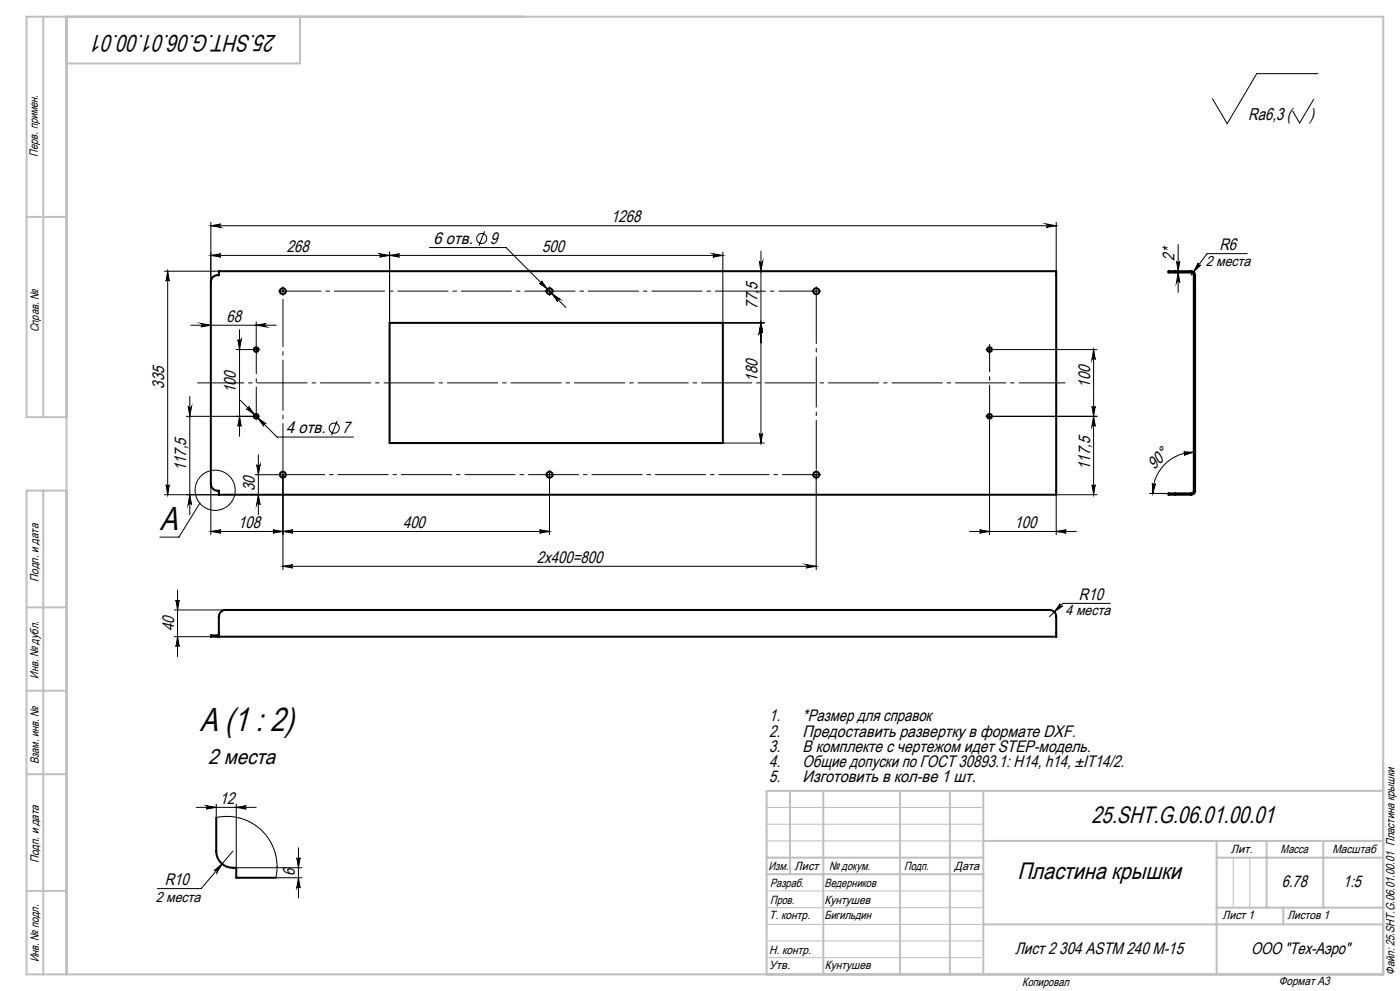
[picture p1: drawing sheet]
<svg xmlns="http://www.w3.org/2000/svg" width="420mm" height="297mm" viewBox="0 0 420 297" stroke-linecap="round" stroke-linejoin="round" font-family="sans-serif">
<g fill="none" stroke="#000" stroke-width=".6">
<path d="M63.9 83l.6-.4 1.2-.1v-1.2h251.2v67h-251.2v-1.2a2.12 2.12 0 0 1-2.4-2v-60.6zM116.9 96.8h100v36h-100zM358.1 82.5v64.6M358.1 82.5l-.1-.5-.5-.3h-6.9v-.4h6.7a1.2 1.2 0 0 1 1.2 1.2M358.1 82.5h.4M358.5 82.5v64.6M358.1 147.1l-.3 .6-.5 .2h-6.7v.4h6.7a1.2 1.2 0 0 0 1.2-1.2M358.1 147.1h.4M65.7 190.4h-2.4v.4h253.6v-6a2.05 2.05 0 0 0-2-2h-247.2a2.05 2.05 0 0 0-2 2v6M64.9 245v10.1a5.1 5.1 0 0 0 6 5v3h11.8"/>
<circle cx="84.9" cy="87.3" r=".89"/>
<circle cx="164.9" cy="87.3" r=".89"/>
<circle cx="244.9" cy="87.3" r=".89"/>
<circle cx="76.9" cy="104.8" r=".7"/>
<circle cx="296.9" cy="104.8" r=".71"/>
<circle cx="76.9" cy="124.8" r=".7"/>
<circle cx="296.9" cy="124.8" r=".71"/>
<circle cx="84.9" cy="142.3" r=".89"/>
<circle cx="164.9" cy="142.3" r=".89"/>
<circle cx="244.9" cy="142.3" r=".89"/>
</g>
<g fill="none" stroke="#000" stroke-width=".3">
<path d="M394.1 29.7l-4.2 7.2-2.1-3.6M395.4 22.1h-18.4l-8.8 15-4.5-7.5M63.3 67.7l3-.6a.51 .51 0 0 0-.5 .5 .51 .51 0 0 0 .5 .6zM63.3 76.5l3-.4a.49 .49 0 0 0-.5 .4 .49 .49 0 0 0 .5 .5zM63.3 66.6v17.9M63.3 67.7h253.6M63.3 76.5h153.6M113.9 76.1l3 .4-3 .5a.49 .49 0 0 0 .4-.5 .49 .49 0 0 0-.4-.4zM116.9 76.5l3-.4a.49 .49 0 0 0-.5 .4 .49 .49 0 0 0 .5 .5zM116.9 75.6v21.2M128.8 74.2h23l18 17.9M145.4 69.3l-1.7 4.4"/>
<path d="M213.9 76.1l3 .4-3 .5a.49 .49 0 0 0 .5-.5 .49 .49 0 0 0-.5-.4zM216.9 75.6v21.2h12.4M227.8 78.3a.51 .51 0 0 0 .5 .4 .51 .51 0 0 0 .5-.4l-.5 3zM228.3 75.3v57.5M313.9 67.1l3 .6-3 .5a.51 .51 0 0 0 .4-.6 .51 .51 0 0 0-.4-.5zM316.9 66.6v14.7M353 78.3a.49 .49 0 0 0 .4 .4 .49 .49 0 0 0 .5-.4l-.5 3zM353.4 73.3v14.4M359.4 78.8a.51 .51 0 0 0 .2 .7 .51 .51 0 0 0 .7-.1l-2.2 2.1zM374.2 76h-12.1l-4.8 6.5M49.3 81.3h16.4M50.3 81.3l.5 3a.49 .49 0 0 0-.5-.5 .49 .49 0 0 0-.5 .5z"/>
<path d="M50.3 81.3v67M57.3 97.5h25.6M60.3 96.9l3 .6-3 .5a.51 .51 0 0 0 .5-.5 .51 .51 0 0 0-.5-.6zM71.9 98.8v32M76.9 97.5l3-.6a.51 .51 0 0 0-.5 .6 .51 .51 0 0 0 .5 .5zM76.9 96.4v7.2M84.3 87.3h1.1M84.9 86.8v1M161.7 84.9a.5 .5 0 0 0 .7 0 .5 .5 0 0 0 .1-.7l1.7 2.4zM164.4 87.3h1M164.9 86.8v1M165.5 87.9l2.5 1.8a.5 .5 0 0 0-.7 0 .5 .5 0 0 0 0 .7z"/>
<path d="M228.3 96.8l.5 3a.49 .49 0 0 0-.5-.5 .49 .49 0 0 0-.5 .5zM228.3 96.8l.5 3a.51 .51 0 0 0-.5-.5 .51 .51 0 0 0-.5 .5zM244.4 87.3h1M244.9 86.8v1M353.4 81.7l.5 3a.49 .49 0 0 0-.5-.5 .49 .49 0 0 0-.4 .5zM56.9 118.8v35.5M70.8 104.8h4.9M71.4 101.8a.49 .49 0 0 0 .5 .4 .49 .49 0 0 0 .5-.4l-.5 3zM76.4 104.8h1M76.9 104.3v1M296.4 104.8h1M296.9 104.3v1"/>
<path d="M298.1 104.8h31M328.1 104.8l.5 3a.49 .49 0 0 0-.5-.5 .49 .49 0 0 0-.5 .5zM328.1 104.8v43.5M56 124.8h19.7M56.4 121.8a.51 .51 0 0 0 .6 .4 .51 .51 0 0 0 .5-.4l-.6 3zM71.9 124.8l.5 3a.49 .49 0 0 0-.5-.5 .49 .49 0 0 0-.5 .5zM72.1 120l11 11h22.9M73.9 122.5a.5 .5 0 0 0 .7 0 .5 .5 0 0 0 0-.7l1.8 2.5zM76.4 124.8h1M76.9 124.3v1M77 139.3a.51 .51 0 0 0 .5 .4 .51 .51 0 0 0 .5-.4l-.5 3zM77.4 125.3l2.4 1.7a.5 .5 0 0 0-.7 0 .5 .5 0 0 0 0 .7z"/>
<path d="M77.5 136.3v18M101.1 126.1l-1.7 4.4M216.9 132.8h12.4M227.8 129.8a.49 .49 0 0 0 .5 .4 .49 .49 0 0 0 .5-.4l-.5 3zM296.4 124.8h1M296.9 124.3v1M296.9 126v34.3M298.1 124.8h31M327.6 121.8a.49 .49 0 0 0 .5 .4 .49 .49 0 0 0 .5-.4l-.5 3zM328.1 124.8l.5 3a.49 .49 0 0 0-.5-.5 .49 .49 0 0 0-.5 .5zM355.1 135.4l3 .1-2.9 .9a.5 .5 0 0 0 .4-.5 .5 .5 0 0 0-.5-.5zM358.1 135.5a12.3 12.3 0 0 0-12.3 12.4"/>
<path d="M49.3 148.3h16.4M49.8 145.3a.49 .49 0 0 0 .5 .4 .49 .49 0 0 0 .5-.4l-.5 3zM56.9 148.3l.6 3a.51 .51 0 0 0-.5-.5 .51 .51 0 0 0-.6 .5zM59.9 150.8l-6.2 10.2h-5.8M63.3 159.3l3-.5a.49 .49 0 0 0-.5 .5 .49 .49 0 0 0 .5 .5zM63.3 145.1v15.2M63.3 159.3h101.6M76.5 142.3h7M77.5 148.3l.5 3a.51 .51 0 0 0-.5-.5 .51 .51 0 0 0-.5 .5zM81.9 158.8l3 .5-3 .5a.49 .49 0 0 0 .4-.5 .49 .49 0 0 0-.4-.5zM84.3 142.3h1.1M84.9 159.3l3-.5a.49 .49 0 0 0-.5 .5 .49 .49 0 0 0 .5 .5z"/>
<path d="M84.9 141.8v28.9M161.9 158.8l3 .5-3 .5a.49 .49 0 0 0 .5-.5 .49 .49 0 0 0-.5-.5zM164.4 142.3h1M164.9 141.8v18.5M244.4 142.3h1M244.9 141.8v28.9M290.9 159.3h32M293.9 158.8l3 .5-3 .5a.49 .49 0 0 0 .4-.5 .49 .49 0 0 0-.4-.5zM316.9 159.3l3-.5a.49 .49 0 0 0-.5 .5 .49 .49 0 0 0 .5 .5zM327.6 145.3a.49 .49 0 0 0 .5 .4 .49 .49 0 0 0 .5-.4l-.5 3zM329.1 148.3h-12.2v12M344.8 147.9h5.8"/>
<path d="M345.7 144.8a.5 .5 0 0 0 .4 .6 .5 .5 0 0 0 .6-.4l-.9 2.9zM52.8 179.8a.49 .49 0 0 0 .5 .5 .49 .49 0 0 0 .5-.5l-.5 3zM53.3 176.8v20M84.9 169.7l3-.5a.49 .49 0 0 0-.5 .5 .49 .49 0 0 0 .5 .5zM84.9 169.7h160M241.9 169.2l3 .5-3 .5a.49 .49 0 0 0 .4-.5 .49 .49 0 0 0-.4-.5zM52.3 182.8h15.4M52.3 190.8h11M53.3 190.8l.5 3a.49 .49 0 0 0-.5-.5 .49 .49 0 0 0-.5 .5zM318.1 180.9a.5 .5 0 0 0 0 .7 .5 .5 0 0 0 .7 0l-2.5 1.8zM333.1 180.8h-14.2l-4 4M58.9 242h18"/>
<path d="M61.9 241.5l3 .5-3 .5a.49 .49 0 0 0 .4-.5 .49 .49 0 0 0-.4-.5zM64.9 241v4l2.3-.3h2.2l4.1 1 3.2 1.7 3 2.8 2 3.2 1 2.9 .4 2.7v2l-.4 2.1h7.9M69.8 255.1l-9.4 11.2h-13.2M70.9 242l3-.5a.49 .49 0 0 0-.5 .5 .49 .49 0 0 0 .5 .5zM70.9 241v19.1h12M89 257.1a.49 .49 0 0 0 .5 .5 .49 .49 0 0 0 .5-.5l-.5 3zM89.5 254.1v15M64.3 260.9l2.3-2-1.5 2.6a.5 .5 0 0 0-.1-.7 .5 .5 0 0 0-.7 .1zM83.1 260.1h7.5M89.5 263.1l.5 3a.49 .49 0 0 0-.5-.5 .49 .49 0 0 0-.5 .5z"/>
<circle cx="144.5" cy="71.5" r="1.51"/>
<circle cx="100.3" cy="128.3" r="1.51"/>
<circle cx="64.5" cy="146.9" r="6"/>
</g>
<path d="M59.2 114.7h260.4" fill="none" stroke="#000" stroke-width=".3" stroke-dasharray="15.2 1.3 1.3 1.3" stroke-dashoffset="1.2" stroke-linecap="butt"/>
<path d="M76.9 123.7v-19.4" fill="none" stroke="#000" stroke-width=".3" stroke-dasharray="15.2 1.3 1.3 1.3" stroke-dashoffset="7.4" stroke-linecap="butt"/>
<g fill="none" stroke="#000" stroke-width=".3" stroke-dasharray="15.2 1.3 1.3 1.3" stroke-linecap="butt">
<path d="M83.9 87.2h-.4M84.9 86.2v-.4M84.9 88.2v.4M163.9 87.2h-.4M164.9 86.2v-.4M164.9 88.2v.4M165.9 87.2h.4M243.9 87.2h-.4M244.9 86.2v-.4M245.9 87.2h.4M75.9 104.7h-.2M76.9 103.7v-.2"/>
<path d="M76.9 105.7v.2M77.9 104.7h.2M295.9 104.7h-.2M296.9 103.7v-.2M296.9 105.7v.2M297.9 104.7h.2M75.9 124.7h-.2M76.9 125.7v.2M77.9 124.7h.2M295.9 124.7h-.2M296.9 125.7v.2M297.9 124.7h.2"/>
<path d="M83.9 142.2h-.4M84.9 143.2v.4M163.9 142.2h-.4M164.9 141.2v-.4M164.9 143.2v.4M165.9 142.2h.4M243.9 142.2h-.4M244.9 141.2v-.4M244.9 143.2v.4M245.9 142.2h.4"/>
</g>
<path d="M85.9 87.2h158.2" fill="none" stroke="#000" stroke-width=".3" stroke-dasharray="15.2 1.3 1.3 1.3" stroke-dashoffset="4.7" stroke-linecap="butt"/>
<path d="M84.9 141.2v-51.6" fill="none" stroke="#000" stroke-width=".3" stroke-dasharray="15.2 1.3 1.3 1.3" stroke-dashoffset=".9" stroke-linecap="butt"/>
<path d="M85.9 142.2h160.3" fill="none" stroke="#000" stroke-width=".3" stroke-dasharray="15.2 1.3 1.3 1.3" stroke-dashoffset="3.6" stroke-linecap="butt"/>
<path d="M296.9 123.7v-20.6" fill="none" stroke="#000" stroke-width=".3" stroke-dasharray="15.2 1.3 1.3 1.3" stroke-dashoffset="6.8" stroke-linecap="butt"/>
<path d="M244.9 88.2v52.5" fill="none" stroke="#000" stroke-width=".3" stroke-dasharray="15.2 1.3 1.3 1.3" stroke-dashoffset=".4" stroke-linecap="butt"/>
<path d="M230 242h65M230 247h65M230 252h65M370 257v15M375 257v15M230 277h65M230 272h65M230 267h65M230 287h65M230 282h65" fill="none" stroke="#c0c0c0" stroke-width=".3"/>
<g fill="none" stroke="#c0c0c0" stroke-width=".6">
<path d="M13 5v120M20 5v287M90 5v14h-70M8 65h12M20 125h-12v-120h407v287h-407v-145h12M13 147v145M8 182h12M8 207h12M8 232h12M237 237v25M247 237v55M270 237v55"/>
<path d="M285 237v55M295 237v55M415 237h-185v55M230 257h65M295 252h120M365 252v40M365 257h50M380 252v20M397 252v20M8 267h12M230 262h65M295 277h120"/>
<path d="M365 272h50M385 272v5"/>
</g>
<g fill="#000">
<path d="M63.3 67.7l3-.6a.51 .51 0 0 0-.5 .5 .51 .51 0 0 0 .5 .6zM313.9 67.1l3 .6-3 .5a.51 .51 0 0 0 .4-.6 .51 .51 0 0 0-.4-.5zM293.9 158.8l3 .5-3 .5a.49 .49 0 0 0 .4-.5 .49 .49 0 0 0-.4-.5zM316.9 159.3l3-.5a.49 .49 0 0 0-.5 .5 .49 .49 0 0 0 .5 .5z"/>
<path d="M113.9 76.1l3 .4-3 .5a.49 .49 0 0 0 .4-.5 .49 .49 0 0 0-.4-.4zM63.3 76.5l3-.4a.49 .49 0 0 0-.5 .4 .49 .49 0 0 0 .5 .5zM76.9 97.5l3-.6a.51 .51 0 0 0-.5 .6 .51 .51 0 0 0 .5 .5zM60.3 96.9l3 .6-3 .5a.51 .51 0 0 0 .5-.5 .51 .51 0 0 0-.5-.6zM70.9 242l3-.5a.49 .49 0 0 0-.5 .5 .49 .49 0 0 0 .5 .5zM61.9 241.5l3 .5-3 .5a.49 .49 0 0 0 .4-.5 .49 .49 0 0 0-.4-.5z"/>
<path d="M213.9 76.1l3 .4-3 .5a.49 .49 0 0 0 .5-.5 .49 .49 0 0 0-.5-.4zM116.9 76.5l3-.4a.49 .49 0 0 0-.5 .4 .49 .49 0 0 0 .5 .5z"/>
<path d="M165.5 87.9l1.8 2.5a.5 .5 0 0 1 0-.7 .5 .5 0 0 1 .7 0zM162.5 84.2a.5 .5 0 0 1-.1 .6 .5 .5 0 0 1-.7 .1l2.5 1.7zM73.9 122.5l2.5 1.8-1.8-2.5a.5 .5 0 0 1 0 .7 .5 .5 0 0 1-.7 0zM77.4 125.3l1.7 2.4a.5 .5 0 0 1 0-.7 .5 .5 0 0 1 .7 0zM359.4 78.8l-1.3 2.7 2.2-2.1a.51 .51 0 0 1-.7 .1 .51 .51 0 0 1-.2-.7zM64.3 260.9a.5 .5 0 0 1 .7-.1 .5 .5 0 0 1 .1 .7l1.5-2.6zM318.1 180.9l-1.8 2.5 2.5-1.8a.5 .5 0 0 1-.7 0 .5 .5 0 0 1 0-.7z"/>
<path d="M353.4 81.7l.5 3a.49 .49 0 0 0-.5-.5 .49 .49 0 0 0-.4 .5zM353 78.3a.49 .49 0 0 0 .4 .4 .49 .49 0 0 0 .5-.4l-.5 3z"/>
<path d="M71.4 101.8a.49 .49 0 0 0 .5 .4 .49 .49 0 0 0 .5-.4l-.5 3zM71.9 124.8l.5 3a.49 .49 0 0 0-.5-.5 .49 .49 0 0 0-.5 .5zM52.8 179.8a.49 .49 0 0 0 .5 .5 .49 .49 0 0 0 .5-.5l-.5 3zM53.3 190.8l.5 3a.49 .49 0 0 0-.5-.5 .49 .49 0 0 0-.5 .5z"/>
<path d="M77 139.3a.51 .51 0 0 0 .5 .4 .51 .51 0 0 0 .5-.4l-.5 3zM77.5 148.3l.5 3a.51 .51 0 0 0-.5-.5 .51 .51 0 0 0-.5 .5zM328.1 124.8l.5 3a.49 .49 0 0 0-.5-.5 .49 .49 0 0 0-.5 .5zM327.6 145.3a.49 .49 0 0 0 .5 .4 .49 .49 0 0 0 .5-.4l-.5 3zM56.4 121.8a.51 .51 0 0 0 .6 .4 .51 .51 0 0 0 .5-.4l-.6 3zM56.9 148.3l.6 3a.51 .51 0 0 0-.5-.5 .51 .51 0 0 0-.6 .5z"/>
<path d="M327.6 121.8a.49 .49 0 0 0 .5 .4 .49 .49 0 0 0 .5-.4l-.5 3zM328.1 104.8l.5 3a.49 .49 0 0 0-.5-.5 .49 .49 0 0 0-.5 .5z"/>
<path d="M355.1 135.4l3 .1-2.9 .9a.5 .5 0 0 0 .4-.5 .5 .5 0 0 0-.5-.5zM345.7 144.8a.5 .5 0 0 0 .4 .6 .5 .5 0 0 0 .6-.4l-.9 2.9z"/>
<path d="M49.8 145.3a.49 .49 0 0 0 .5 .4 .49 .49 0 0 0 .5-.4l-.5 3zM50.3 81.3l.5 3a.49 .49 0 0 0-.5-.5 .49 .49 0 0 0-.5 .5zM227.8 129.8a.49 .49 0 0 0 .5 .4 .49 .49 0 0 0 .5-.4l-.5 3zM228.3 96.8l.5 3a.49 .49 0 0 0-.5-.5 .49 .49 0 0 0-.5 .5zM228.3 96.8l.5 3a.51 .51 0 0 0-.5-.5 .51 .51 0 0 0-.5 .5zM227.8 78.3a.51 .51 0 0 0 .5 .4 .51 .51 0 0 0 .5-.4l-.5 3zM89.5 263.1l.5 3a.49 .49 0 0 0-.5-.5 .49 .49 0 0 0-.5 .5zM89 257.1a.49 .49 0 0 0 .5 .5 .49 .49 0 0 0 .5-.5l-.5 3z"/>
<path d="M63.3 159.3l3-.5a.49 .49 0 0 0-.5 .5 .49 .49 0 0 0 .5 .5zM81.9 158.8l3 .5-3 .5a.49 .49 0 0 0 .4-.5 .49 .49 0 0 0-.4-.5z"/>
<path d="M84.9 159.3l3-.5a.49 .49 0 0 0-.5 .5 .49 .49 0 0 0 .5 .5zM161.9 158.8l3 .5-3 .5a.49 .49 0 0 0 .5-.5 .49 .49 0 0 0-.5-.5z"/>
<path d="M84.9 169.7l3-.5a.49 .49 0 0 0-.5 .5 .49 .49 0 0 0 .5 .5zM241.9 169.2l3 .5-3 .5a.49 .49 0 0 0 .4-.5 .49 .49 0 0 0-.4-.5z"/>
</g>
<g font-size="10">
<text x="48" y="158.8">A</text>
<text x="60" y="219.1">A (1 : 2)</text>
</g>
<g font-size="7.1">
<text x="82.9" y="10.6" transform="rotate(-180 82.9 10.6)">25.SHT.G.06.01.00.01</text>
<text x="327.4" y="246.8">25.SHT.G.06.01.00.01</text>
<text x="305.2" y="263.4">Пластина крышки</text>
</g>
<text font-size="6.4" x="62.5" y="228.9">2 места</text>
<g font-size="5.1">
<text x="374.5" y="36">Ra6,3 (</text>
<text x="392.9" y="36">)</text>
</g>
<g font-size="5">
<text x="183.4" y="66.5">1268</text>
<text x="86" y="75.5">268</text>
<text x="130.1" y="73.1">6 отв.</text>
<text x="147" y="73.1">9</text>
<text x="162.7" y="75.5">500</text>
<text x="365.8" y="74.9">R6</text>
<text x="352.4" y="78.1" transform="rotate(-90 352.4 78.1)">2*</text>
<text x="227.2" y="92.5" transform="rotate(-90 227.2 92.5)">77,5</text>
<text x="67.9" y="96.4">68</text>
<text x="49.3" y="116.5" transform="rotate(-90 49.3 116.5)">335</text>
<text x="70.8" y="117.9" transform="rotate(-90 70.8 117.9)">100</text>
<text x="227.2" y="114.4" transform="rotate(-90 227.2 114.4)">180</text>
<text x="327" y="116.2" transform="rotate(-90 327 116.2)">100</text>
<text x="85.8" y="129.9">4 отв.</text>
<text x="102.8" y="129.9">7</text>
<text x="55.9" y="141.3" transform="rotate(-90 55.9 141.3)">117,5</text>
<text x="327" y="140.8" transform="rotate(-90 327 140.8)">117,5</text>
<text x="346.3" y="140.8" transform="rotate(-46 346.3 140.8)">90°</text>
<text x="76.5" y="147.1" transform="rotate(-90 76.5 147.1)">30</text>
<text x="71.4" y="158.2">108</text>
<text x="120.9" y="158.2">400</text>
<text x="304.3" y="158.2">100</text>
<text x="161.1" y="168.6">2х400=800</text>
<text x="323.7" y="179.7">R10</text>
<text x="52.2" y="189.1" transform="rotate(-90 52.2 189.1)">40</text>
<text x="230.8" y="220.7">2.</text>
<text x="230.8" y="216.2">1.</text>
<text x="240.8" y="216.2">*Размер для справок</text>
<text x="240.8" y="220.7">Предоставить развертку в формате DXF.</text>
<text x="230.8" y="225.2">3.</text>
<text x="240.8" y="225.2">В комплекте с чертежом идет STEP-модель.</text>
<text x="230.8" y="229.8">4.</text>
<text x="240.8" y="229.8">Общие допуски по ГОСТ 30893.1: Н14, h14, ±IT14/2.</text>
<text x="230.8" y="234.3">5.</text>
<text x="240.8" y="234.3">Изготовить в кол-ве 1 шт.</text>
<text x="65.9" y="240.9">12</text>
<text x="88.5" y="262.4" transform="rotate(-90 88.5 262.4)">6</text>
<text x="49.4" y="265.2">R10</text>
<text x="384.6" y="265.9">6.78</text>
<text x="403" y="265.9">1:5</text>
<text x="304.5" y="285.9">Лист 2 304 ASTM 240 M-15</text>
<text x="375.3" y="285.8">ООО &quot;Тех-Аэро&quot;</text>
</g>
<g font-size="4.3">
<text x="361.7" y="79.8">2 места</text>
<text x="319.7" y="184.4">4 места</text>
<text x="46.7" y="270.4">2 места</text>
</g>
<g font-size="3.6">
<text x="11.4" y="46.9" transform="rotate(-90 11.4 46.9)">Перв. примен.</text>
<text x="11.6" y="99.6" transform="rotate(-90 11.6 99.6)">Справ. №</text>
<text x="11.5" y="174.4" transform="rotate(-90 11.5 174.4)">Подп. и дата</text>
<text x="11.6" y="203.4" transform="rotate(-90 11.6 203.4)">Инв. № дубл.</text>
<text x="11.6" y="229" transform="rotate(-90 11.6 229)">Взам. инв. №</text>
<text x="369.2" y="255.7">Лит.</text>
<text x="384.2" y="255.7">Масса</text>
<text x="399.7" y="255.7">Масштаб</text>
<text x="11.7" y="258.8" transform="rotate(-90 11.7 258.8)">Подп. и дата</text>
<text x="230.6" y="260.6">Изм.</text>
<text x="238.4" y="260.6">Лист</text>
<text x="248.7" y="260.6">№ докум.</text>
<text x="271.3" y="260.7">Подп.</text>
<text x="286.4" y="260.7">Дата</text>
<text x="231" y="265.7">Разраб.</text>
<text x="247.4" y="265.7">Ведерников</text>
<text x="230.7" y="275.5">Т. контр.</text>
<text x="231" y="270.9">Пров.</text>
<text x="247.4" y="275.5">Бигильдин</text>
<text x="247.4" y="270.9">Кунтушев</text>
<text x="366.8" y="275.5">Лист 1</text>
<text x="386.2" y="275.5">Листов 1</text>
<text x="230.7" y="285.8">Н. контр.</text>
<text x="11.6" y="288.4" transform="rotate(-90 11.6 288.4)">Инв. № подл.</text>
<text x="230.7" y="290.5">Утв.</text>
<text x="247.4" y="290.5">Кунтушев</text>
<text x="418.4" y="292.1" transform="rotate(-90 418.4 292.1)">Файл: 25.SHT.G.06.01.00.01 Пластина крышки</text>
<text x="306.7" y="295.4">Копировал</text>
<text x="383.6" y="295.2">Формат A3</text>
</g>
</svg>
